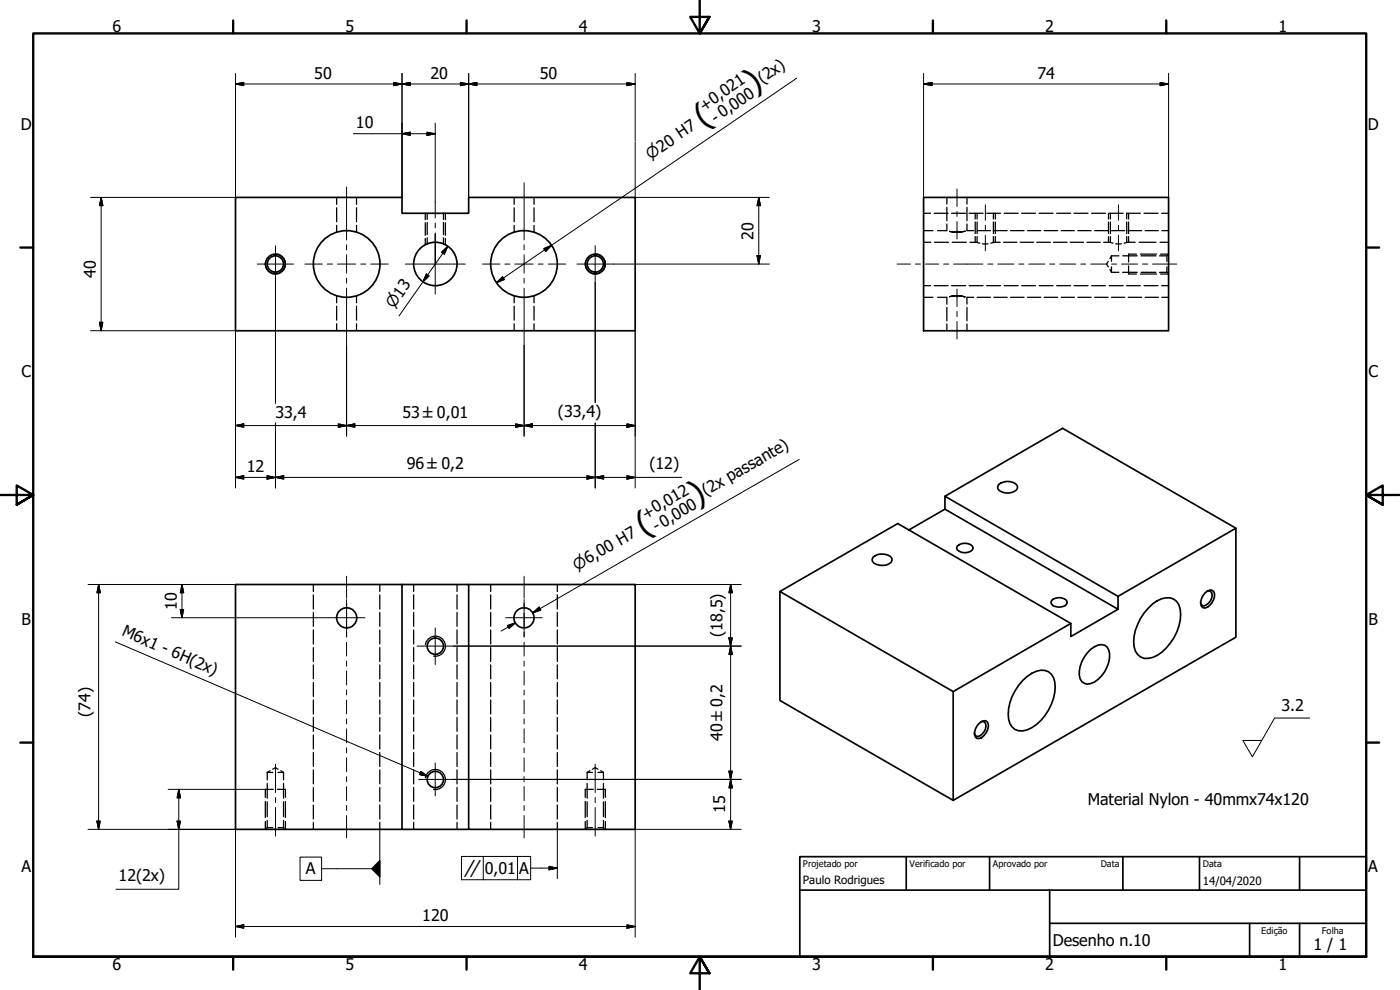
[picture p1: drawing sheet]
<svg xmlns="http://www.w3.org/2000/svg" width="420mm" height="297mm" viewBox="0 0 420 297" stroke-linecap="round" stroke-linejoin="round" font-family="sans-serif">
<g fill="none" stroke="#000" stroke-width=".51">
<path d="M70.7 59.2h49.9v4.8h20.1v-4.8h49.9v40h-119.9zM277.2 59.2h73.5v40h-73.5zM272.8 159l10.8-6.2 51.9 30-14.1 8.2v-3.9l-52-30-35.3 20.4 52 30M283.6 152.8v-3.9l51.9 30v3.9M283.6 148.9l35.3-20.4 52 30M299.7 145.5a4 4 0 0 1 5.6 .3 1.65 1.65 0 0 1-1.6 2 4 4 0 0 1-4.2-1.1l-.1-.7zM120.6 175.4h-49.9v73.4h49.9v-73.4h20.1v73.4h49.9v-73.4h-49.9M234.1 177.5v32.7l52 29.9M262 167.2a4.2 4.2 0 0 1 5.7 .3 1.67 1.67 0 0 1-1.7 2 4.2 4.2 0 0 1-4.2-1.1l-.1-.6zM287.3 163.9a3.4 3.4 0 0 1 4.5 0l.2 .6a2.89 2.89 0 0 1-4.9 0zM335.5 178.9l35.4-20.4v32.7l-84.8 48.9v-32.6l35.3-20.4M361.7 177.8a1.63 1.63 0 0 1 2.5-.3 3.9 3.9 0 0 1-2.5 4.9h-.6a2.09 2.09 0 0 1-.5-2.8z"/>
<path d="M362.2 177.4l.6-.1a1.42 1.42 0 0 1 .9 2.1 3.1 3.1 0 0 1-2.8 2.3l-.4-.4-.2-.6M315.6 180.2a3.3 3.3 0 0 1 4.5 0l.2 .6a2.05 2.05 0 0 1-2.4 1.4 2.07 2.07 0 0 1-2.5-1.4zM327.3 194.8a3.7 3.7 0 0 1 4.9-.7 7 7 0 0 1-.7 7.4 7.6 7.6 0 0 1-5.2 3.8 2.62 2.62 0 0 1-2.4-2.7 9.9 9.9 0 0 1 3.4-7.8zM344.6 182.5a8 8 0 0 1 6.6-3.1 3.9 3.9 0 0 1 3 3.5 14.6 14.6 0 0 1-8.3 14.4 3.9 3.9 0 0 1-5.5-3.3 14 14 0 0 1 4.2-11.5zM293.8 217.1a1.71 1.71 0 0 1 2.6-.5 3.9 3.9 0 0 1-2.6 5l-.6-.1a2.09 2.09 0 0 1-.5-2.8zM294.3 216.6l.7-.1a1.46 1.46 0 0 1 .8 2.1 3.1 3.1 0 0 1-2.7 2.3l-.5-.4-.2-.6M306.9 204.2a8.5 8.5 0 0 1 6.7-3 4.3 4.3 0 0 1 3.1 4.9 14.9 14.9 0 0 1-8.5 12.9 3.8 3.8 0 0 1-5.5-3.2 14.4 14.4 0 0 1 4.2-11.6zM120.6 248.8h20.1"/>
<circle cx="82.6" cy="79.2" r="2.44"/>
<circle cx="82.6" cy="79.2" r="2.95"/>
<circle cx="104" cy="79.2" r="10"/>
<circle cx="130.7" cy="79.2" r="6.5"/>
<circle cx="157.3" cy="79.2" r="10"/>
<circle cx="178.7" cy="79.2" r="2.44"/>
<circle cx="178.7" cy="79.2" r="2.95"/>
<circle cx="104" cy="185.4" r="3"/>
<circle cx="130.7" cy="193.9" r="2.44"/>
<circle cx="157.3" cy="185.4" r="3"/>
<circle cx="130.7" cy="233.9" r="2.44"/>
</g>
<!-- layer: Oculto (ISO) -->
<g fill="none" stroke="#000" stroke-width=".38">
<path d="M101 59.2v2.1M107 59.2v2.1M154.3 59.2v2.1M160.3 59.2v2.1M284.2 59.2v2M290.2 59.2v2M101 62.3v4.2M101 67.6v2.1M107 62.3v4.2M107 67.6v2.1M127.6 64v1.9M127.6 66.9v3.7"/>
<path d="M127.6 71.6v1.9M128.2 64v1.8M128.2 66.7v3.7M128.2 71.4v1.8M133.1 64v1.8M133.1 66.7v3.7M133.1 71.4v1.8M133.7 64v1.9M133.7 66.9v3.7M133.7 71.6v1.9M154.3 62.3v4.2M154.3 67.6v2.1"/>
<path d="M160.3 62.3v4.2M160.3 67.6v2.1M277.2 64h2.1M277.2 72.7h2.1M277.2 69.2h2.8M280.4 64h4.1M280.4 72.7h4.3M284.2 62.2v4M284.2 67.2v2h-2.8M284.8 69.4l.3 .1a9.3 9.3 0 0 0 4.5-.1l-.3 .1a9.1 9.1 0 0 1-4.5-.1zM285.6 64h4.2M285.8 72.7h4.2"/>
<path d="M290.2 62.2v4M290.2 67.2v2h2M290.8 64h4.2M291.1 72.7h2.1M292.7 64v1.7M292.7 66.6v3.5M292.7 71v1.7M293.2 72.7l.8 .2M293.2 64v1.7M293.2 66.6v3.5M293.2 71v1.7M293.2 69.2h4"/>
<path d="M294.8 73.1h1.7M296.1 64h4.2M298.1 72.7l-.7 .2M298.1 64v1.7M298.1 66.6v3.5M298.1 71v1.7M298.1 72.7h2.1M298.3 69.2h4M298.7 64v1.7M298.7 66.6v3.5M298.7 71v1.7M301.2 72.7h4"/>
<path d="M301.4 64h4.2M303.3 69.2h4M306.2 72.7h4M306.6 64h4.2M308.4 69.2h4M311.1 72.7h4.1M311.8 64h4.2M313.4 69.2h4M316.2 72.7h4M317.1 64h4.2M318.5 69.2h4M321.2 72.7h4"/>
<path d="M322.3 64h4.2M323.5 69.2h4M326.2 72.7h4M327.6 64h4.2M328.5 69.2h4M331.2 72.7h2M332.6 78.4l-.5 .8 .5 .9M332.7 64v1.7M332.7 66.6v3.5M332.7 71v1.7M332.9 64h4.2M333.2 72.7l.8 .2"/>
<path d="M333.2 64v1.7M333.2 66.6v3.5M333.2 71v1.7M333.6 76.8l-.5 .8M333.6 69.2h4M334.8 73.1h1.7M335.8 76.8h-2.2v1.6M336.9 76.8h4.4M338.1 64h4.2M338.1 72.7l-.7 .2M338.1 64v1.7M338.1 66.6v3.5"/>
<path d="M338.1 71v1.7M338.1 72.7h2.6M338.6 69.2h4M338.7 64v1.7M338.7 66.6v3.5M338.7 71v1.7M338.7 79.8v2.4h2.4M341.1 76.2h-2.4v2.4M341.9 72.7h5M342.3 76.2h4.8M342.5 76.8h4.4M343.3 64h4.2"/>
<path d="M343.7 69.2h4M348 76.8h2.2M348.2 72.7h2.5M348.3 76.2h2.4l-.2 .2M348.6 64h2.1M348.7 69.2h2M350.3 76.6l-.1 1.8M101 88.8v2.1M101 91.9v4.2M101 97.1v2.1M107 88.8v2.1M107 91.9v4.2"/>
<path d="M107 97.1v2.1M154.3 88.8v2.1M154.3 91.9v4.2M154.3 97.1v2.1M160.3 88.8v2.1M160.3 91.9v4.2M160.3 97.1v2.1M277.2 85.7h2.1M277.2 89.2h2.8M280.4 85.7h4.1M281.4 89.2h2.8v2M284.2 92.3v4"/>
<path d="M284.2 97.2v2M284.8 89.1a9.3 9.3 0 0 1 4.8 0 9.3 9.3 0 0 0-4.8 0zM285.6 85.7h4.2M290.2 92.3v4M290.2 97.2v2M290.8 85.7h4.2M292.2 89.2h-2v2M293.2 89.2h4M296.1 85.7h4.2M298.3 89.2h4M301.4 85.7h4.2M303.3 89.2h4"/>
<path d="M306.6 85.7h4.2M308.4 89.2h4M311.8 85.7h4.2M313.4 89.2h4M317.1 85.7h4.2M318.5 89.2h4M322.3 85.7h4.2M323.5 89.2h4M327.6 85.7h4.2M328.5 89.2h4M332.9 85.7h4.2M333.1 80.9l.5 .8"/>
<path d="M333.6 80.1v1.6M333.6 81.7h2.2M333.6 89.2h4M336.9 81.7h4.4M338.1 85.7h4.2M338.6 89.2h4M342.3 82.2h4.8M342.5 81.7h4.4M343.3 85.7h4.2M343.7 89.2h4M348 81.7h2.2M348.3 82.2h2.4"/>
<path d="M348.6 85.7h2.1M348.7 89.2h2M350.2 80.1v1.6M350.2 81.7l.1 .1M350.5 82l.2 .2M94 175.4v2.1M94 178.5v4.2M114 175.4v2.1M114 178.5v4.2M124.1 175.4v2.1M124.1 178.5v4.2M137.2 175.4v2.1"/>
<path d="M137.2 178.5v4.2M147.3 175.4v2.1M147.3 178.5v4.2M167.3 175.4v2.1M167.3 178.5v4.2M94 183.8v4.1M94 189v4.2M94 194.3v4.2M94 199.5v4.2M114 183.8v4.1M114 189v4.2M114 194.3v4.2"/>
<path d="M114 199.5v4.2M124.1 183.8v4.1M124.1 189v4.2M124.1 194.3v4.2M124.1 199.5v4.2M137.2 183.8v4.1M137.2 189v4.2M137.2 194.3v4.2M137.2 199.5v4.2M147.3 183.8v4.1M147.3 189v4.2M147.3 194.3v4.2"/>
<path d="M147.3 199.5v4.2M167.3 183.8v4.1M167.3 189v4.2M167.3 194.3v4.2M167.3 199.5v4.2M94 204.8v4.2M94 210v4.2M94 215.3v4.1M114 204.8v4.2M114 210v4.2M114 215.3v4.1M124.1 204.8v4.2"/>
<path d="M124.1 210v4.2M124.1 215.3v4.1M137.2 204.8v4.2M137.2 210v4.2M137.2 215.3v4.1M147.3 204.8v4.2M147.3 210v4.2M147.3 215.3v4.1M167.3 204.8v4.2M167.3 210v4.2M167.3 215.3v4.1M80.2 231.8h1.7"/>
<path d="M80.2 231.8v2.2M80.2 235.1v4.4M81 231.3l-.8 .5M81.9 230.8l.8-.5 .7 .5M82 236.8h-2.4v2.5M83.2 236.8h2.5v2.5M83.4 231.8h1.7M84.3 231.3l.8 .5M85.1 231.8v2.2M85.1 235.1v4.4M94 220.5v4.2M94 225.8v4.2"/>
<path d="M94 231v4.2M94 236.3v4.2M114 220.5v4.2M114 225.8v4.2M114 231v4.2M114 236.3v4.2M124.1 220.5v4.2M124.1 225.8v4.2M124.1 231v4.2M124.1 236.3v4.2M137.2 220.5v4.2M137.2 225.8v4.2"/>
<path d="M137.2 231v4.2M137.2 236.3v4.2M147.3 220.5v4.2M147.3 225.8v4.2M147.3 231v4.2M147.3 236.3v4.2M167.3 220.5v4.2M167.3 225.8v4.2M167.3 231v4.2M167.3 236.3v4.2M176.2 231.8h1.6M176.2 231.8v2.2"/>
<path d="M176.2 235.1v4.4M177 231.3l-.8 .5M177.8 230.8l.8-.5 .9 .5M178.1 236.8h-2.5v2.5M179.3 236.8h2.4v2.5M179.5 231.8h1.6M180.3 231.3l.8 .5M181.1 231.8v2.2M181.1 235.1v4.4M79.6 240.5v4.8M79.6 246.5v2.3M79.9 248.7l-.2 .1"/>
<path d="M80.2 248.3h1.7M80.2 248.3l-.2 .2M80.2 240.6v4.4M80.2 246.2v2.1M83.4 248.3h1.7M85.1 248.3l.2 .2M85.1 240.6v4.4M85.1 246.2v2.1M85.5 248.7l.1 .1M85.7 240.5v4.8M85.7 246.5v2.3M94 241.5v4.2"/>
<path d="M94 246.7v2.1M114 241.5v4.2M114 246.7v2.1M124.1 241.5v4.2M124.1 246.7v2.1M137.2 241.5v4.2M137.2 246.7v2.1M147.3 241.5v4.2M147.3 246.7v2.1M167.3 241.5v4.2M167.3 246.7v2.1M175.6 240.5v4.8"/>
<path d="M175.6 246.5v2.3M175.8 248.7l-.1 .1M176.2 248.3h1.6M176.2 248.3l-.2 .2M176.2 240.6v4.4M176.2 246.2v2.1M179.5 248.3h1.6M181.1 248.3l.2 .2M181.1 240.6v4.4M181.1 246.2v2.1M181.7 246.5l-.1 2.3-.2-.1M181.7 240.5v4.8"/>
</g>
<path d="M83.2 76.2a3 3 0 0 1 2.4 3.5 3 3 0 0 1-3.5 2.5 3 3 0 0 1-2.4-3.5M179.2 76.2a3 3 0 0 1 2.4 3.5 3 3 0 0 1-3.5 2.5 3 3 0 0 1-2.4-3.5M127.7 193.4a3 3 0 0 1 3.5-2.5 3 3 0 0 1 2.4 3.5 3 3 0 0 1-3.5 2.5M127.7 233.4a3 3 0 0 1 3.5-2.5 3 3 0 0 1 2.4 3.5 3 3 0 0 1-3.5 2.5" fill="none" stroke="#000" stroke-width=".38"/>
<!-- layer: Borda (ISO) -->
<g fill="none" stroke="#000" stroke-width=".7">
<path d="M70 6.1v3.9M140 6.1v3.9M210 0v10l-2.9-4.9h5.8l-2.9 4.9 2.9-4.9M280 6.1v3.9M350 6.1v3.9M6.1 74.3h3.9M410 74.3h3.9M0 148.5h10l-5-2.8v5.7l5-2.9-5 2.9M420 148.5h-10l5-2.8v5.7l-5-2.9 5 2.9M6.1 222.8h3.9M410 222.8h3.9M10 287.1v-277.1h400v277.1h-400h400"/>
<path d="M70 287.1v3.8M140 287.1v3.8M212.9 292l-2.9-4.9 2.9 4.9h-5.8l2.9-4.9v9.9M280 287.1v3.8M350 287.1v3.8"/>
</g>
<path d="M240 257h170v30.1h-170zM272 257v10.1M297 257v10.1M337 257v10.1M360 257v10.1M390 257v10.1M240 267.1h170M315 277h95M315 267.1v20M375 277v10.1M390 277v10.1" fill="none" stroke="#000" stroke-width=".51"/>
<g fill="none" stroke="#000" stroke-width=".3">
<path d="M70.7 25.2l2.5-.4v.9zM70.7 22v37.2h-43.5M70.7 25.2h119.9M118.2 24.8l2.4 .4-2.4 .5zM120.6 25.2l2.5-.4v.9zM120.6 22v37.2M128.1 39.7l2.5 .4-2.5 .5zM130.6 36.9v23.7M138.2 24.8l2.5 .4-2.5 .5zM140.7 25.2l2.4-.4v.9zM140.7 22v37.2M188.2 24.8l2.4 .4-2.4 .5z"/>
<path d="M190.6 22v20.2M239.1 23.5l-90.1 61.3M277.2 25.2l2.5-.4v.9zM277.2 25.2h73.5M277.2 22v37.2M348.2 24.8l2.5 .4-2.5 .5zM350.7 22v37.2M30.4 59.2l.5 2.5h-1.1zM30.4 59.2v40M106 40.1h24.6M120.6 40.1l2.5-.4v.9zM190.6 42.5v16.7h40.3"/>
<path d="M227.7 59.2l.5 2.5h-1zM227.7 59.2v20M132.5 75.7l1.9-1.8-1.1 2.3zM134.4 73.9l-14.6 20.9M163.2 74.6l2.3-1-1.7 1.8zM184.1 79.2h46.8M227.2 76.7h1l-.5 2.5zM27.2 99.2h43.5v47.2M29.8 96.7h1.1l-.5 2.5zM82.7 84.7v36.3M128 82.2l.8 .6-1.9 1.8zM149 84.8l1.8-1.8 .6 .9z"/>
<path d="M178.6 84.7v36.1M190.6 99.2v47.2M104 103.9v27M157.3 103.6v27.3M70.7 127.7l2.5-.5v1zM70.7 127.7h119.9M82.7 126.9v19.5M101.5 127.2l2.5 .5-2.5 .5zM104 127.7l2.5-.5v1zM154.7 127.2l2.6 .5-2.6 .5zM157.3 127.7l2.5-.5v1zM178.6 126.9v19.5"/>
<path d="M188.2 127.2l2.4 .5-2.4 .5zM239.8 137.8l-79.9 46.1 2.2-1.3M70.7 143.2l2.5-.5v1zM70.7 143.2h133.9M80.1 142.7l2.6 .5-2.6 .5zM82.7 143.2l2.5-.5v1zM176.1 142.7l2.5 .5-2.5 .5zM178.6 143.2l2.6-.5v1zM188.2 142.7l2.4 .5-2.4 .5zM26.4 175.4h44.3M29.6 175.4l.5 2.4h-1zM29.6 175.4v73.4"/>
<path d="M54.6 175.4l.5 2.4h-1zM54.6 175.4v9.9M167.3 175.4h55.1M219.3 175.4l.5 2.4h-1zM219.3 175.4v73.4M51.4 185.3h47.1M54.1 182.9h1l-.5 2.4zM136.1 193.9h21.1M152.3 187.7l2.4-.8-1.9 1.6zM154.7 186.9l-4.3 2.4M157.4 193.9h65M159.9 183.9l1.9-1.7 .5 .9z"/>
<path d="M218.8 191.4h1l-.5 2.5zM219.3 193.9l.5 2.5h-1zM50.5 236.8h29.1M53.7 236.8l.5 2.6h-1.1zM53.7 236.8v30h-18.9M135.6 233.9h21.6M157.4 233.9h21.2M178.8 233.9h43.6M218.8 231.4h1l-.5 2.5zM219.3 233.9l.5 2.5h-1zM26.4 248.8h44.3v32.4M29.1 246.4h1l-.5 2.4z"/>
<path d="M53.1 246.4h1.1l-.5 2.4zM218.8 246.4h1l-.5 2.4zM222.4 248.8h-31.8v32.4M70.7 278l2.5-.5v1zM70.7 278h119.9M188.2 277.5l2.4 .5-2.4 .5z"/>
</g>
<g fill="#000" stroke="#000" stroke-width=".3">
<path d="M70.7 25.2l2.5-.4zM70.7 25.2l2.5-.4v.9zM118.2 25.7l2.4-.5zM118.2 24.8l2.4 .4-2.4 .5zM120.6 25.2l2.5-.4zM120.6 25.2l2.5-.4v.9zM120.6 40.1l2.5-.4zM120.6 40.1l2.5-.4v.9zM138.2 25.7l2.5-.5zM138.2 24.8l2.5 .4-2.5 .5zM140.7 25.2l2.4-.4zM140.7 25.2l2.4-.4v.9z"/>
<path d="M188.2 25.7l2.4-.5zM188.2 24.8l2.4 .4-2.4 .5zM277.2 25.2l2.5-.4zM277.2 25.2l2.5-.4v.9zM348.2 25.7l2.5-.5zM348.2 24.8l2.5 .4-2.5 .5zM128.1 40.6l2.5-.5zM128.1 39.7l2.5 .4-2.5 .5zM30.4 59.2l.5 2.5zM30.4 59.2l.5 2.5h-1.1zM134.4 73.9l-1.1 2.3zM132.5 75.7l1.9-1.8-1.1 2.3z"/>
<path d="M165.5 73.6l-1.7 1.8zM163.2 74.6l2.3-1-1.7 1.8zM227.2 76.7l.5 2.5zM227.2 76.7h1l-.5 2.5zM227.7 59.2l.5 2.5zM227.7 59.2l.5 2.5h-1zM29.8 96.7l.6 2.5zM29.8 96.7h1.1l-.5 2.5zM128 82.2l-1.1 2.4zM128 82.2l.8 .6-1.9 1.8zM149 84.8l1.8-1.8zM149 84.8l1.8-1.8 .6 .9z"/>
<path d="M70.7 127.7l2.5-.5zM70.7 127.7l2.5-.5v1zM101.5 128.2l2.5-.5zM101.5 127.2l2.5 .5-2.5 .5zM104 127.7l2.5-.5zM104 127.7l2.5-.5v1zM154.7 128.2l2.6-.5zM154.7 127.2l2.6 .5-2.6 .5zM157.3 127.7l2.5-.5zM157.3 127.7l2.5-.5v1zM188.2 128.2l2.4-.5zM188.2 127.2l2.4 .5-2.4 .5z"/>
<path d="M70.7 143.2l2.5-.5zM70.7 143.2l2.5-.5v1zM80.1 143.7l2.6-.5zM80.1 142.7l2.6 .5-2.6 .5zM82.7 143.2l2.5-.5zM82.7 143.2l2.5-.5v1zM176.1 143.7l2.5-.5zM176.1 142.7l2.5 .5-2.5 .5zM178.6 143.2l2.6-.5zM178.6 143.2l2.6-.5v1zM188.2 143.7l2.4-.5zM188.2 142.7l2.4 .5-2.4 .5z"/>
<path d="M29.6 175.4l.5 2.4zM29.6 175.4l.5 2.4h-1zM54.6 175.4l.5 2.4zM54.6 175.4l.5 2.4h-1zM219.3 175.4l.5 2.4zM219.3 175.4l.5 2.4h-1zM54.1 182.9l.5 2.4zM54.1 182.9h1l-.5 2.4zM152.8 188.5l1.9-1.6zM152.3 187.7l2.4-.8-1.9 1.6zM159.9 183.9l1.9-1.7zM159.9 183.9l1.9-1.7 .5 .9z"/>
<path d="M218.8 191.4l.5 2.5zM218.8 191.4h1l-.5 2.5zM219.3 193.9l.5 2.5zM219.3 193.9l.5 2.5h-1zM53.7 236.8l.5 2.6zM53.7 236.8l.5 2.6h-1.1zM218.8 231.4l.5 2.5zM218.8 231.4h1l-.5 2.5zM219.3 233.9l.5 2.5zM219.3 233.9l.5 2.5h-1zM29.1 246.4l.5 2.4zM29.1 246.4h1l-.5 2.4z"/>
<path d="M53.1 246.4l.6 2.4zM53.1 246.4h1.1l-.5 2.4zM218.8 246.4l.5 2.4zM218.8 246.4h1l-.5 2.4zM70.7 278l2.5-.5zM70.7 278l2.5-.5v1zM188.2 278.5l2.4-.5zM188.2 277.5l2.4 .5-2.4 .5z"/>
</g>
<path d="M34.6 192.6l93.8 40.3M393.1 215.4h-10.6l-6.6 11.7-2.9-4.9h5.7M126.3 231.4l2.1 1.5-2.5-.5zM90 257.2h6.5v6.9h-6.5zM114 248.8v16.6M138.5 257h20.8v7h-20.8zM145 257v7M155.3 257v7M164.8 260l2.5 .5-2.5 .5zM167.3 248.8v14.8M96.5 260.7h15M159.3 260.5h8" fill="none" stroke="#000" stroke-width=".3"/>
<!-- layer: Marca de centro (ISO) -->
<g fill="none" stroke="#000" stroke-width=".3">
<path d="M104 56.1v15.9M157.3 54.8v17.2M77.2 79.2h10.9M82.7 73.8v10.9M91.5 79.2h5.3M98.2 79.2h1.6M101.3 79.2h5.4M104 73.5v1.5M104 76.4v5.6M108.3 79.2h1.5M111.3 79.2h5.2M121.7 79.2h17.9"/>
<path d="M130.6 69.9v9.3v-9M130.6 60.6v4.8M130.6 66.9v1.5M130.6 79.2v9.1M144.8 79.2h5.3M151.5 79.2h1.5M154.5 79.2h5.5M157.3 73.5v1.5M157.3 76.4v5.6M161.5 79.2h1.5M164.5 79.2h5.3M173.2 79.2h10.9"/>
<path d="M178.6 73.7v11M104 83.5v1.4M104 86.5v17.4M157.3 83.5v1.4M157.3 86.5v17.1M104 179.9v11M157.3 179.9v11M98.5 185.3h11M125.2 193.9h10.9M130.6 188.4v11M151.8 185.3h11M125.7 233.9h9.9"/>
<path d="M130.6 228.9v9.9"/>
</g>
<!-- layer: Linha de centro (ISO) -->
<g fill="none" stroke="#000" stroke-width=".3">
<path d="M287.2 56.7v5.3M269.2 79.2h4M274.7 79.2h1.5M277.7 79.2h4M283.2 79.2h1.5M286.2 79.2h8.8M287.2 63.5v1.4M287.2 66.5v5.2M295.7 61.5v4.6M295.7 67.6v1.5M295.7 70.6v4.6M296.5 79.2h1.5"/>
<path d="M299.5 79.2h4.8M305.8 79.2h1.5M308.7 79.2h4.9M315 79.2h1.5M318.1 79.2h4.7M324.4 79.2h1.4M327.3 79.2h4.8M333.6 79.2h1.5M335.7 61.5v4.6M335.7 67.6v1.5M335.7 70.6v4.6M336.6 79.2h4.8"/>
<path d="M342.9 79.2h1.5M345.9 79.2h7.3M287.2 86.7v5.3M287.2 93.5v1.5M287.2 96.4v5.3M104 172.9v6.6M157.3 172.9v6.6M104 181v1.5M104 184v4.2M104 189.7v1.5M104 192.7v4.1M104 198.4v1.5"/>
<path d="M157.3 181v1.5M157.3 184v4.2M157.3 189.7v1.5M157.3 192.7v4.1M157.3 198.4v1.5M104 201.3v4.2M104 207.1v1.4M104 210v4.2M104 215.7v1.5M104 218.7v4.2M157.3 201.3v4.2M157.3 207.1v1.4"/>
<path d="M157.3 210v4.2M157.3 215.7v1.5M157.3 218.7v4.2M82.7 229.3v8.5M82.7 239.3v1.5M104 224.4v1.5M104 227.4v4.1M104 233v1.6M104 236v4.2M157.3 224.4v1.5M157.3 227.4v4.1M157.3 233v1.6"/>
<path d="M157.3 236v4.2M178.6 229.3v8.5M178.6 239.3v1.5M82.7 242.3v8.6M104 241.7v1.5M104 244.7v6.7M157.3 241.7v1.5M157.3 244.7v6.7M178.6 242.3v8.6"/>
</g>
<path d="M125.9 232.4l2.5 .5zM126.3 231.4l2.1 1.5-2.5-.5zM114 258.2v4.9zM111.5 260.7l2.5-2.5v4.9zM164.8 261l2.5-.5zM164.8 260l2.5 .5-2.5 .5z" fill="#000" stroke="#000" stroke-width=".3"/>
<g font-size="9.7">
<text x="226.3" y="28.1" transform="rotate(-34 226.3 28.1)">)</text>
<text x="211.1" y="38.3" transform="rotate(-34 211.1 38.3)">(</text>
<text x="209.1" y="151.6" transform="rotate(-30 209.1 151.6)">)</text>
<text x="193.2" y="160.7" transform="rotate(-30 193.2 160.7)">(</text>
</g>
<g font-size="4.8">
<text x="33.7" y="9.6">6</text>
<text x="103.7" y="9.6">5</text>
<text x="173.7" y="9.6">4</text>
<text x="243.7" y="9.6">3</text>
<text x="313.7" y="9.6">2</text>
<text x="383.7" y="9.6">1</text>
<text x="94.3" y="23.6">50</text>
<text x="129.2" y="23.6">20</text>
<text x="162" y="23.6">50</text>
<text x="311.3" y="23.7">74</text>
<text x="228.8" y="25.2" transform="rotate(-34 228.8 25.2)">(2x)</text>
<text x="211.3" y="33.6" transform="rotate(-34 211.3 33.6)">+0,021</text>
<text x="6.2" y="38.9">D</text>
<text x="106.8" y="38.5">10</text>
<text x="214.8" y="37.1" transform="rotate(-34 214.8 37.1)">- 0,000</text>
<text x="410.5" y="38.9">D</text>
<text x="226.1" y="71.9" transform="rotate(-90 226.1 71.9)">20</text>
<text x="28.8" y="83.4" transform="rotate(-90 28.8 83.4)">40</text>
<text x="6.4" y="113.1">C</text>
<text x="410.7" y="113.1">C</text>
<text x="82.7" y="125.3">33,4</text>
<text x="120.8" y="125.3">53 ±0,01</text>
<text x="167.4" y="125.2">(33,4)</text>
<text x="74" y="141.7">12</text>
<text x="122.1" y="140.8">96 ±0,2</text>
<text x="194.9" y="140.7">(12)</text>
<text x="211.8" y="148.9" transform="rotate(-30 211.8 148.9)">(2x passante)</text>
<text x="193.8" y="155.9" transform="rotate(-30 193.8 155.9)">+0,012</text>
<text x="197" y="159.8" transform="rotate(-30 197 159.8)">- 0,000</text>
<text x="53" y="183" transform="rotate(-90 53 183)">10</text>
<text x="6.4" y="187.4">B</text>
<text x="36.3" y="190.6" transform="rotate(23 36.3 190.6)">M6x1 - 6H(2x)</text>
<text x="216.8" y="191.1" transform="rotate(-90 216.8 191.1)">(18,5)</text>
<text x="410.7" y="187.4">B</text>
<text x="27.1" y="215.2" transform="rotate(-90 27.1 215.2)">(74)</text>
<text x="384.6" y="213.3">3.2</text>
<text x="216.9" y="222.4" transform="rotate(-90 216.9 222.4)">40 ±0,2</text>
<text x="217.7" y="244" transform="rotate(-90 217.7 244)">15</text>
<text x="326.5" y="241.5">Material Nylon - 40mmx74x120</text>
<text x="6.4" y="261.7">A</text>
<text x="91.8" y="262.4">A</text>
<text x="145.5" y="262.2">0,01</text>
<text x="155.8" y="262.2">A</text>
<text x="410.7" y="261.7">A</text>
<text x="35.6" y="264.3">12(2x)</text>
<text x="126.7" y="276.3">120</text>
<text x="316" y="283.8">Desenho n.10</text>
<text x="394.2" y="285">1 / 1</text>
<text x="33.7" y="290.9">6</text>
<text x="103.7" y="290.9">5</text>
<text x="173.7" y="290.9">4</text>
<text x="243.7" y="290.9">3</text>
<text x="313.7" y="290.9">2</text>
<text x="383.7" y="290.9">1</text>
</g>
<g font-size="4.6">
<text x="195.3" y="48" transform="rotate(-34 195.3 48)">⌀20 H7</text>
<text x="118.2" y="92.8" transform="rotate(-55 118.2 92.8)">⌀13</text>
<text x="173.2" y="171.2" transform="rotate(-30 173.2 171.2)">⌀6,00 H7</text>
<text x="139" y="263.1">∥</text>
</g>
<g font-size="3.4">
<text x="241" y="265.4">Paulo Rodrigues</text>
<text x="361" y="265.5">14/04/2020</text>
</g>
<g font-size="2.7">
<text x="241" y="260.1">Projetado por</text>
<text x="273" y="260.1">Verificado por</text>
<text x="298" y="260.1">Aprovado por</text>
<text x="330.3" y="260">Data</text>
<text x="361" y="260">Data</text>
<text x="378.5" y="280.2">Edição</text>
<text x="396.7" y="280.1">Folha</text>
</g>
</svg>
